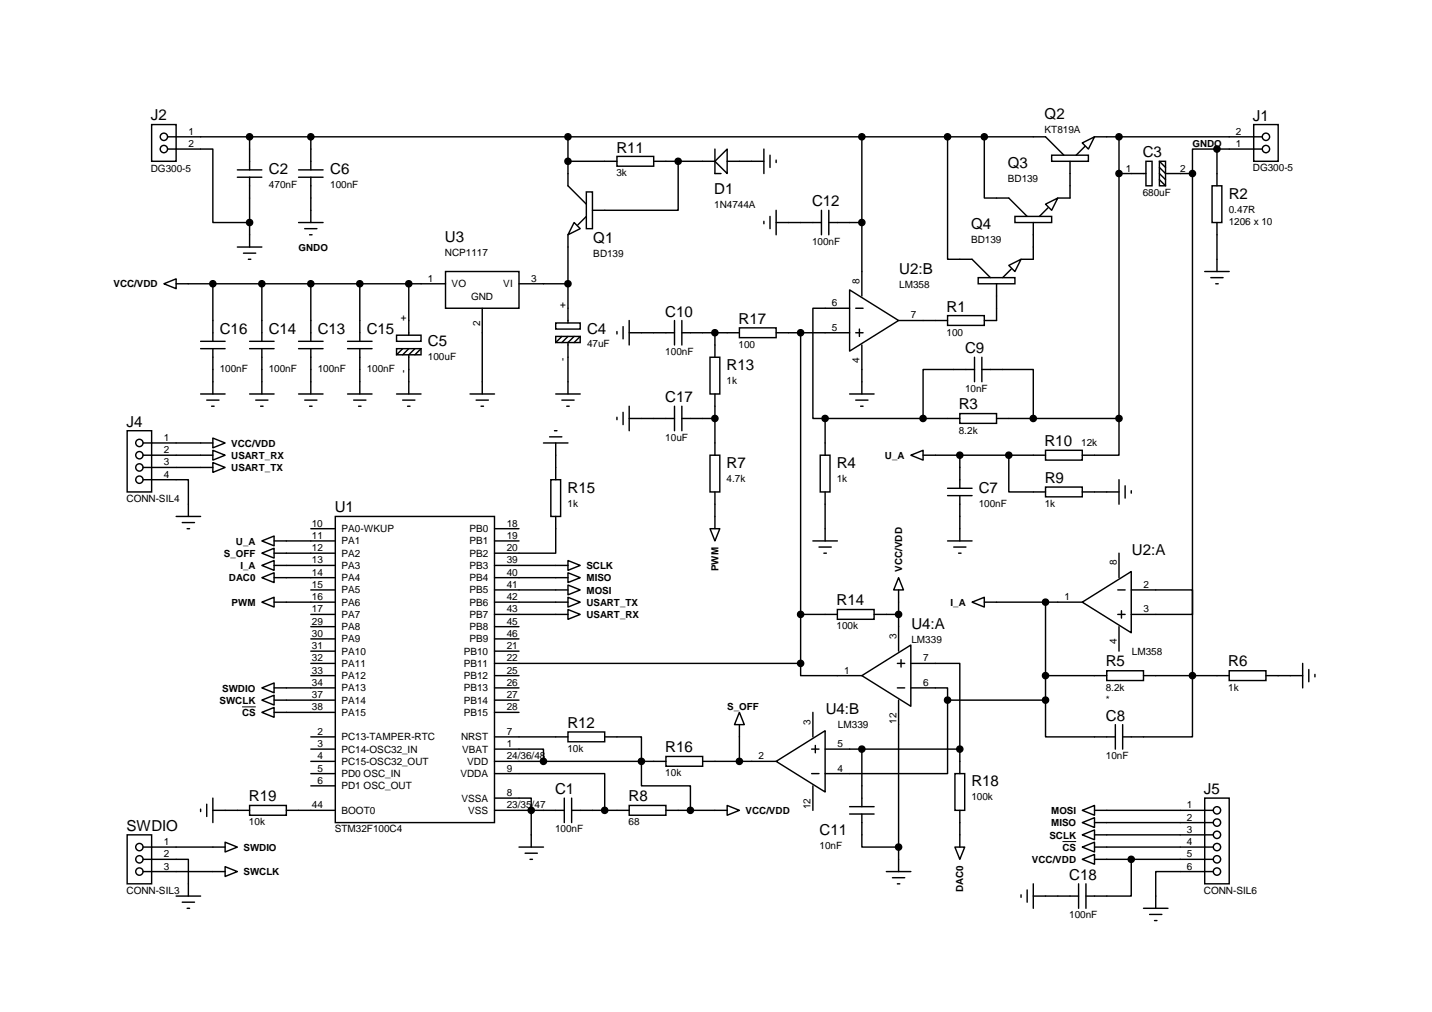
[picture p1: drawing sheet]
<svg xmlns="http://www.w3.org/2000/svg" width="297mm" height="210mm" viewBox="0 0 297 210" stroke-linecap="round" stroke-linejoin="round" font-family="sans-serif">
<g fill="none" stroke="#000" stroke-width=".3">
<path d="M31.5 25.8h5v7.7h-5zM34.8 30.9h9.4v15.3h7.6M34.8 28.4h182.1l3.8 3.8M49.2 36.8h5.1M49.2 35.2h5.1M51.8 28.4v6.8M51.8 36.8v14.4M61.9 36.8h5.1M61.9 35.2h5.1M64.5 28.4v6.8M64.5 36.8v9.4M117.8 33.5h10.2"/>
<path d="M117.8 28.4v10.1l3.8 3.8M121.6 39.8h1.3v7.6h-1.3zM128 32.4h7.6v2.1h-7.6zM135.6 33.5h12.7M140.7 33.5v10.1h-17.8M148.3 33.5l2.5-2.6v5.1zM148.3 30.9v5.1h1.3M150.8 33.5h7.7M158.5 30.9v5.1M159.7 32.2v2.5M161 33.2v.5M178.8 28.4v33"/>
<path d="M196.6 28.4v25.4h5l3.8 3.8M204.2 28.4v12.7h5.1l3.8 3.8M218.1 32.2h7.7v1.3h-7.7zM222 33.5v7.6h-2.6M224.5 29.6l2.5-1.2-1.2 2.5zM225 30.4l-1.8 1.8M227 28.4h34.8M232.1 36h5.6M232.1 28.4v58.4M237.7 33.5h1.3v5h-1.3zM240.5 33.5h1.3v5h-1.3zM240.5 34.7l1.3 1.3h5.6"/>
<path d="M240.5 37.3l1.3 1.2M240.5 36l1.3 1.3M240.5 33.5l1.3 1.2M247.4 36v91.4h-12.7M251.4 38.5h2v7.7h-2zM252.4 30.9h-5v5.1M252.4 30.9v7.6M252.4 30.9h9.4M260.1 25.8h5v7.7h-5zM34 58.9l2.5-1.1v2.1zM36.5 58.9h55.9M44.2 58.9v11.9"/>
<path d="M49.2 51.2h5.1M50.5 52.5h2.5M51.5 53.8h.5M54.3 58.9v11.9M61.9 46.2h5.1M63.2 47.4h2.5M64.2 48.7h.5M64.5 58.9v11.9M74.6 58.9v11.9M84.8 58.9v10.6M92.4 56.3h15.3v7.6h-15.3zM107.7 58.9h10.1"/>
<path d="M117.8 48.7v18.3M119.1 46.2l1.3 1.2-2.6 1.3zM121.6 44.9l-1.8 1.8M158.5 45.9v.5M159.7 44.9v2.5M161 46.2h9.4M161 43.6v5.1M170.4 43.6v5.1M171.9 46.2h6.9M171.9 43.6v5.1M202.9 57.6h7.6v1.3h-7.6zM206.7 58.9v7.6h-2.5"/>
<path d="M209.3 55l2.5-1.2-1.3 2.5zM209.8 55.8l-1.8 1.8M210.5 44.9h7.6v1.3h-7.6zM214.3 46.2v7.6h-2.5M216.9 42.3l2.5-1.2-1.3 2.5zM217.4 43.1l-1.8 1.8M249.9 56.3h5.1M251.2 57.6h2.5M252.2 58.9h.5M252.4 46.2v10.1M41.6 70.8h5.1M41.6 72.3h5.1"/>
<path d="M44.2 72.3v9.4M51.8 70.8h5.1M51.8 72.3h5.1M54.3 72.3v9.4M61.9 70.8h5.1M61.9 72.3h5.1M64.5 72.3v9.4M72.1 70.8h5.1M72.1 72.3h5.1M74.6 72.3v9.4M82.3 69.5h5v1.3h-5zM82.3 72.3h5v1.3h-5z"/>
<path d="M83.5 72.3l-1.2 1.3M84.8 72.3l-1.3 1.3M86.1 72.3l-1.3 1.3v8.1M87.3 72.3l-1.2 1.3M100 63.9v17.8M115.3 67h5.1v1.3h-5.1zM115.3 69.8h5.1v1.2h-5.1zM116.5 69.8l-1.2 1.2M117.8 69.8l-1.3 1.2M119.1 69.8l-1.3 1.2v10.7M120.4 69.8l-1.3 1.2M128 68.8v.5"/>
<path d="M129.2 67.7v2.6M130.5 69h9.4M130.5 66.5v5.1M139.9 66.5v5.1M141.4 69h12M141.4 66.5v5.1M147.3 74.1h2v7.6h-2zM148.3 69v5.1M153.4 68h7.6v2h-7.6zM161 69h15.2M166.1 69v68.6M176.2 60.1l10.2 6.4-10.2 6.3z"/>
<path d="M176.2 63.9h-7.6v22.9h2.6M177.5 69h1.5M177.5 63.9h1.5M178.3 68.3v1.5M178.8 71.6v10.1M186.4 66.5h10.2M196.6 65.5h7.6v2h-7.6zM202.1 76.6h-10.6v10.2M202.1 74.1v5.1M203.7 76.6h10.6v10.2M203.7 74.1v5.1M26.4 89.3h5.1v12.7h-5.1z"/>
<path d="M29.7 99.5h9.4v7.6M29.7 94.4h14.5M29.7 91.9h14.5M29.7 97h14.5M41.6 81.7h5.1M42.9 83h2.5M43.9 84.3h.5M44.2 90.9l2.5 1-2.5 1zM44.2 95.9l2.5 1.1-2.5 1zM44.2 93.4l2.5 1-2.5 1zM51.8 81.7h5.1M53 83h2.6"/>
<path d="M54.1 84.3h.5M61.9 81.7h5.1M63.2 83h2.5M64.2 84.3h.5M72.1 81.7h5.1M73.4 83h2.5M74.4 84.3h.5M82.3 81.7h5M83.5 83h2.6M84.5 84.3h.5M97.5 81.7h5.1M98.8 83h2.5"/>
<path d="M99.8 84.3h.5M112.7 91.9h5.1M114 90.6h2.5M114.3 99.5h2v7.6h-2zM115 89.3h.5M115.3 91.9v7.6M115.3 81.7h5.1M116.5 83h2.6M117.6 84.3h.5M128 86.5v.6M129.2 85.5v2.6M130.5 86.8h9.4"/>
<path d="M130.5 84.3v5M139.9 84.3v5M141.4 86.8h6.9M141.4 84.3v5M147.3 94.4h2v7.6h-2zM148.3 81.7v12.7M170.1 94.4h2.1v7.6h-2.1zM171.2 86.8v7.6M171.2 86.8h27.9M176.2 81.7h5.1M177.5 83h2.5M178.5 84.3h.5"/>
<path d="M188.9 94.4l2.6-1v2zM191.5 94.4h25.4M199.1 85.8h7.6v2h-7.6zM199.1 94.4v6.9M206.7 86.8h25.4M209.3 94.4v7.6h7.6M216.9 93.4h7.6v2h-7.6zM232.1 86.8v7.6h-7.6M232.1 99.5v5.1M36.5 107.1h5.1M37.8 108.4h2.5M38.8 109.7h.5"/>
<path d="M54.3 112.2l2.6-1v2zM54.3 117.3l2.6-1v2zM54.3 114.7l2.6-1v2.1zM54.3 119.8l2.6-1v2zM56.9 112.2h12.7M56.9 117.3h12.7M56.9 119.8h12.7M56.9 114.7h12.7M64.5 109.7h5.1M69.6 107.1h33v63.5h-33zM102.6 112.2h5.1M102.6 117.3h15.2"/>
<path d="M102.6 119.8h15.2M102.6 109.7h5.1M115.3 107.1v7.6h-12.7M117.8 116.3l2.6 1-2.6 1zM117.8 118.8l2.6 1-2.6 1zM147.3 109.7h2l-1 2.5zM148.3 102v7.7M168.6 112.2h5.1M169.9 113.5h2.5M170.9 114.7h.5M171.2 102v10.2M186.4 119.8l1 2.6h-2z"/>
<path d="M196.6 112.2h5M196.6 101.3h5M196.6 102.8h5M197.8 113.5h2.6M198.8 114.7h.5M199.1 102.8v9.4M216.9 101h7.6v2.1h-7.6zM224.5 102h7.6M232.1 114.7v5.1M233.4 100.8v2.5M234.7 101.8v.5M54.3 124.9l2.6-1v2z"/>
<path d="M56.9 124.9h12.7M64.5 127.4h5.1M64.5 122.4h5.1M64.5 137.6h5.1M64.5 135.1h5.1M64.5 132.5h5.1M64.5 130h5.1M102.6 124.9h15.2M102.6 127.4h15.2M102.6 122.4h15.2M102.6 137.6h63.5M102.6 135.1h5.1"/>
<path d="M102.6 132.5h5.1M102.6 130h5.1M117.8 121.3l2.6 1.1-2.6 1zM117.8 123.9l2.6 1-2.6 1zM117.8 126.4l2.6 1-2.6 1.1zM166.1 137.6v2.5h12.7M166.1 127.4h7.6M173.7 126.4h7.6v2.1h-7.6zM181.3 127.4h5.1M186.1 137.6h1.6M186.4 122.4v12.7M186.9 136.8v1.6"/>
<path d="M188.9 137.6h10.2v17.8M201.6 124.9l2.6-1v2zM204.2 124.9h20.3M216.9 124.9v20.3M224.5 124.9l10.2-6.4v12.7zM229.6 139.1h7.6v2.1h-7.6zM231.9 127.4h1.5M231.9 122.4h1.5M232.1 130v5.1M232.6 126.7v1.5M234.7 122.4h12.7v30.4h-14.5M255 139.1h7.6v2.1h-7.6z"/>
<path d="M270.2 137.6v5.1M271.5 138.9v2.5M272.8 139.9v.5M54.3 147.8l2.6-1.1v2.1zM54.3 142.7l2.6-1v2zM54.3 145.2l2.6-1v2zM56.9 145.2h12.7M56.9 147.8h12.7M56.9 142.7h12.7M64.5 140.1h5.1M64.5 157.9h5.1M64.5 152.8h5.1"/>
<path d="M64.5 155.4h5.1M102.6 155.4h10.1v2.5M102.6 140.1h5.1M102.6 157.9h35.5M102.6 145.2h5.1M102.6 152.8h15.2M102.6 147.8h5.1M102.6 142.7h5.1M117.8 151.8h7.6v2.1h-7.6zM125.4 152.8h7.7v10.2h10.1v5.1M138.1 156.9h7.7v2h-7.7zM145.8 157.9h15.2"/>
<path d="M153.4 147.8l1 2.5h-2zM153.4 150.3v7.6M161 157.9l10.2-6.3v12.7zM168.4 155.4h1.5M168.6 147.8v5M169.1 154.6v1.5M171.2 155.4h27.9M178.8 140.1l10.1-6.3v12.7zM178.8 155.4v11.9M186.1 142.7h1.6M186.4 145.2v35.6M188.9 142.7h7.7v2.5"/>
<path d="M196.6 145.2v15.3h-25.4M196.6 145.2h20.3M199.1 155.4v5.1M216.9 145.2v7.6h14.5M216.9 140.1h12.7M231.4 150.3v5.1M232.9 150.3v5.1M237.2 140.1h17.8M262.6 140.1h7.6M26.4 173.2h5.1v10.1h-5.1zM29.7 178.2h9.4v7.7M29.7 175.7h17"/>
<path d="M41.6 167.8v.5M42.9 166.8v2.5M44.2 168.1h7.6M44.2 165.5v5.1M46.7 174.7l2.5 1-2.5 1zM46.7 179.8l2.5 1-2.5 1zM51.8 167.1h7.6v2h-7.6zM59.4 168.1h10.2M64.5 160.5h5.1M64.5 163h5.1M102.6 165.5h7.6v10.2M102.6 160.5h22.8v7.6"/>
<path d="M102.6 168.1h14.5M107.7 175.7h5M108.9 177h2.6M109.9 178.2h.5M117.1 165.5v5.1M118.6 168.1h11.9M118.6 165.5v5.1M130.5 167.1h7.6v2h-7.6zM138.1 168.1h12.7M150.8 167.1l2.6 1-2.6 1zM168.4 160.5h1.5M168.6 163v5.1"/>
<path d="M176.2 167.3h5.1M176.2 168.8h5.1M178.8 168.8v6.9h7.6M198.1 175.7h2l-1 2.5zM198.1 160.5h2v7.6h-2zM199.1 168.1v7.6M224.5 175.7l2.5-1v2zM224.5 173.2l2.5-1.1v2.1zM224.5 168.1l2.5-1v2zM224.5 170.6l2.5-1v2zM224.5 178.2l2.5-1v2.1zM227 168.1h24.7"/>
<path d="M227 170.6h24.7M227 173.2h24.7M227 175.7h24.7M227 178.2h24.7M234.7 178.2v7.7h-9.4M249.9 165.5h5.1v17.8h-5.1zM29.7 180.8h17M36.5 185.9h5.1M37.8 187.1h2.5M38.8 188.4h.5M183.9 180.8h5M185.1 182h2.6"/>
<path d="M186.1 183.3h.5M211.8 185.6v.5M213.1 184.6v2.5M214.3 183.3v5.1M214.3 185.9h9.4M223.7 183.3v5.1M225.3 183.3v5.1M237.2 188.4h5.1M238.5 189.7h2.5M239.5 190.9h.5M251.7 180.8h-12v7.6"/>
<circle cx="34" cy="30.9" r=".76"/>
<circle cx="34" cy="28.4" r=".76"/>
<circle cx="262.6" cy="30.9" r=".76"/>
<circle cx="262.6" cy="28.4" r=".76"/>
<circle cx="28.9" cy="97" r=".76"/>
<circle cx="28.9" cy="99.5" r=".76"/>
<circle cx="28.9" cy="91.9" r=".76"/>
<circle cx="28.9" cy="94.4" r=".76"/>
<circle cx="28.9" cy="175.7" r=".76"/>
<circle cx="28.9" cy="178.2" r=".76"/>
<circle cx="252.4" cy="175.7" r=".76"/>
<circle cx="252.4" cy="168.1" r=".76"/>
<circle cx="252.4" cy="170.6" r=".76"/>
<circle cx="252.4" cy="173.2" r=".76"/>
<circle cx="252.4" cy="178.2" r=".76"/>
<circle cx="28.9" cy="180.8" r=".76"/>
<circle cx="252.4" cy="180.8" r=".76"/>
</g>
<g fill="#000" stroke="#000" stroke-width=".3">
<circle cx="51.8" cy="28.4" r=".64"/>
<circle cx="64.5" cy="28.4" r=".64"/>
<circle cx="117.8" cy="28.4" r=".64"/>
<circle cx="117.8" cy="33.5" r=".64"/>
<circle cx="140.7" cy="33.5" r=".64"/>
<circle cx="178.8" cy="28.4" r=".64"/>
<circle cx="196.5" cy="28.4" r=".64"/>
<circle cx="204.2" cy="28.4" r=".64"/>
<circle cx="232.1" cy="36" r=".64"/>
<circle cx="232.1" cy="28.4" r=".64"/>
<circle cx="247.3" cy="36" r=".64"/>
<circle cx="252.4" cy="30.9" r=".64"/>
<circle cx="44.1" cy="58.9" r=".64"/>
<circle cx="51.8" cy="46.2" r=".64"/>
<circle cx="54.3" cy="58.9" r=".64"/>
<circle cx="64.5" cy="58.9" r=".64"/>
<circle cx="74.6" cy="58.9" r=".64"/>
<circle cx="84.8" cy="58.9" r=".64"/>
<circle cx="117.8" cy="58.9" r=".64"/>
<circle cx="178.8" cy="46.2" r=".64"/>
<circle cx="148.3" cy="69" r=".64"/>
<circle cx="166.1" cy="69" r=".64"/>
<circle cx="148.3" cy="86.8" r=".64"/>
<circle cx="171.1" cy="86.8" r=".64"/>
<circle cx="191.5" cy="86.8" r=".64"/>
<circle cx="199.1" cy="94.4" r=".64"/>
<circle cx="209.2" cy="94.4" r=".64"/>
<circle cx="214.3" cy="86.8" r=".64"/>
<circle cx="232.1" cy="86.8" r=".64"/>
<circle cx="166.1" cy="127.4" r=".64"/>
<circle cx="166.1" cy="137.6" r=".64"/>
<circle cx="186.4" cy="127.4" r=".64"/>
<circle cx="216.9" cy="124.9" r=".64"/>
<circle cx="112.7" cy="157.9" r=".64"/>
<circle cx="133" cy="157.9" r=".64"/>
<circle cx="153.4" cy="157.9" r=".64"/>
<circle cx="178.8" cy="155.4" r=".64"/>
<circle cx="196.5" cy="145.2" r=".64"/>
<circle cx="199.1" cy="155.4" r=".64"/>
<circle cx="216.9" cy="145.2" r=".64"/>
<circle cx="216.9" cy="140.1" r=".64"/>
<circle cx="247.3" cy="140.1" r=".64"/>
<circle cx="110.2" cy="168.1" r=".64"/>
<circle cx="125.4" cy="168.1" r=".64"/>
<circle cx="143.2" cy="168.1" r=".64"/>
<circle cx="186.4" cy="175.7" r=".64"/>
<circle cx="234.6" cy="178.2" r=".64"/>
</g>
<path d="M50.2 146.6h2.8M220.4 174.6h2.8" fill="none" stroke="#000" stroke-width=".21"/>
<g font-size="3.1">
<text x="31.3" y="25">J2</text>
<text x="216.7" y="24.7">Q2</text>
<text x="259.9" y="25">J1</text>
<text x="127.8" y="31.6">R11</text>
<text x="209" y="34.9">Q3</text>
<text x="237" y="32.7">C3</text>
<text x="55.8" y="36.1">C2</text>
<text x="68.5" y="36.1">C6</text>
<text x="148.2" y="40.3">D1</text>
<text x="254.9" y="41.2">R2</text>
<text x="168.4" y="42.8">C12</text>
<text x="201.4" y="47.6">Q4</text>
<text x="92.3" y="50.1">U3</text>
<text x="123.1" y="50.4">Q1</text>
<text x="186.5" y="56.8">U2:B</text>
<text x="138" y="65.7">C10</text>
<text x="196.3" y="64.6">R1</text>
<text x="45.6" y="69.2">C16</text>
<text x="55.8" y="69.2">C14</text>
<text x="65.9" y="69.2">C13</text>
<text x="76.1" y="69.2">C15</text>
<text x="88.8" y="71.7">C5</text>
<text x="121.8" y="69.2">C4</text>
<text x="153.2" y="67.2">R17</text>
<text x="150.7" y="76.8">R13</text>
<text x="200.2" y="73.3">C9</text>
<text x="138" y="83.5">C17</text>
<text x="26.2" y="88.5">J4</text>
<text x="198.9" y="84.9">R3</text>
<text x="216.7" y="92.6">R10</text>
<text x="150.7" y="97.1">R7</text>
<text x="173.6" y="97.1">R4</text>
<text x="216.7" y="100.2">R9</text>
<text x="69.4" y="106.3">U1</text>
<text x="117.7" y="102.2">R15</text>
<text x="203" y="102.2">C7</text>
<text x="234.8" y="115.2">U2:A</text>
<text x="173.5" y="125.6">R14</text>
<text x="189.1" y="130.4">U4:A</text>
<text x="229.4" y="138.2">R5</text>
<text x="254.8" y="138.2">R6</text>
<text x="171.3" y="148.2">U4:B</text>
<text x="229.4" y="149.5">C8</text>
<text x="117.7" y="151">R12</text>
<text x="138" y="156.1">R16</text>
<text x="51.6" y="166.2">R19</text>
<text x="115.1" y="164.7">C1</text>
<text x="130.4" y="166.2">R8</text>
<text x="201.5" y="163.1">R18</text>
<text x="249.7" y="164.7">J5</text>
<text x="26.2" y="172.3">SWDIO</text>
<text x="170" y="173.3">C11</text>
<text x="221.8" y="182.5">C18</text>
</g>
<g font-size="2.1">
<text x="39.1" y="28">1</text>
<text x="216.7" y="27.6">KT819A</text>
<text x="256.4" y="28">2</text>
<text x="31.3" y="35.6">DG300-5</text>
<text x="39.1" y="30.5">2</text>
<text x="233.5" y="35.6">1</text>
<text x="244.8" y="35.6">2</text>
<text x="256.4" y="30.5">1</text>
<text x="259.9" y="35.5">DG300-5</text>
<text x="55.8" y="39">470nF</text>
<text x="68.5" y="39">100nF</text>
<text x="127.8" y="36.5">3k</text>
<text x="209" y="37.7">BD139</text>
<text x="237" y="40.6">680uF</text>
<text x="148.2" y="43.2">1N4744A</text>
<text x="254.9" y="44.1">0.47R</text>
<text x="254.9" y="46.6">1206 x 10</text>
<text x="92.3" y="53">NCP1117</text>
<text x="123.1" y="53.3">BD139</text>
<text x="168.4" y="50.8">100nF</text>
<text x="201.4" y="50.4">BD139</text>
<text x="88.7" y="58.4">1</text>
<text x="93.7" y="59.6">VO</text>
<text x="104.4" y="59.6">VI</text>
<text x="110.2" y="58.4">3</text>
<text x="178.3" y="58.9" transform="rotate(-90 178.3 58.9)">8</text>
<text x="186.5" y="59.7">LM358</text>
<text x="97.7" y="62.2">GND</text>
<text x="117.3" y="63.9" transform="rotate(-90 117.3 63.9)">+</text>
<text x="172.6" y="63.5">6</text>
<text x="84.3" y="66.5" transform="rotate(-90 84.3 66.5)">+</text>
<text x="99.6" y="67.6" transform="rotate(-90 99.6 67.6)">2</text>
<text x="172.6" y="68.6">5</text>
<text x="188.9" y="66.1">7</text>
<text x="196.3" y="69.6">100</text>
<text x="45.6" y="77.1">100nF</text>
<text x="55.8" y="77.1">100nF</text>
<text x="65.9" y="77.1">100nF</text>
<text x="76.1" y="77.1">100nF</text>
<text x="84.3" y="77.3" transform="rotate(-90 84.3 77.3)">-</text>
<text x="88.8" y="74.6">100uF</text>
<text x="117.3" y="74.8" transform="rotate(-90 117.3 74.8)">-</text>
<text x="121.8" y="72.1">47uF</text>
<text x="138" y="73.6">100nF</text>
<text x="153.2" y="72.1">100</text>
<text x="178.3" y="75.2" transform="rotate(-90 178.3 75.2)">4</text>
<text x="150.7" y="79.7">1k</text>
<text x="200.2" y="81.3">10nF</text>
<text x="198.9" y="89.9">8.2k</text>
<text x="34" y="91.5">1</text>
<text x="34" y="94">2</text>
<text x="138" y="91.4">10uF</text>
<text x="224.3" y="92.5">12k</text>
<text x="34" y="96.5">3</text>
<text x="34" y="99.1">4</text>
<text x="150.7" y="100">4.7k</text>
<text x="173.6" y="100">1k</text>
<text x="26.2" y="104.1">CONN-SIL4</text>
<text x="117.7" y="105.1">1k</text>
<text x="203" y="105.1">100nF</text>
<text x="216.7" y="105.1">1k</text>
<text x="64.7" y="109.2">10</text>
<text x="64.7" y="111.8">11</text>
<text x="70.8" y="110.4">PA0-WKUP</text>
<text x="70.8" y="112.9">PA1</text>
<text x="97.4" y="110.4">PB0</text>
<text x="97.4" y="112.9">PB1</text>
<text x="105.1" y="109.2">18</text>
<text x="105.1" y="111.8">19</text>
<text x="64.7" y="114.3">12</text>
<text x="64.7" y="116.9">13</text>
<text x="64.7" y="119.4">14</text>
<text x="70.8" y="115.5">PA2</text>
<text x="70.8" y="118">PA3</text>
<text x="97.4" y="118">PB3</text>
<text x="97.4" y="115.5">PB2</text>
<text x="105.1" y="119.4">40</text>
<text x="105.1" y="116.9">39</text>
<text x="105.1" y="114.3">20</text>
<text x="231.6" y="117.3" transform="rotate(-90 231.6 117.3)">8</text>
<text x="64.7" y="121.9">15</text>
<text x="64.7" y="124.5">16</text>
<text x="70.8" y="120.5">PA4</text>
<text x="70.8" y="123.1">PA5</text>
<text x="70.8" y="125.6">PA6</text>
<text x="97.4" y="125.6">PB6</text>
<text x="97.4" y="123.1">PB5</text>
<text x="97.4" y="120.5">PB4</text>
<text x="105.1" y="124.5">42</text>
<text x="105.1" y="121.9">41</text>
<text x="220.8" y="124.5">1</text>
<text x="237.2" y="121.9">2</text>
<text x="64.7" y="129.6">29</text>
<text x="64.7" y="127">17</text>
<text x="70.8" y="130.7">PA8</text>
<text x="70.8" y="128.2">PA7</text>
<text x="97.4" y="128.2">PB7</text>
<text x="97.4" y="130.7">PB8</text>
<text x="105.1" y="127">43</text>
<text x="105.1" y="129.6">45</text>
<text x="173.5" y="130.5">100k</text>
<text x="237.2" y="127">3</text>
<text x="64.7" y="137.2">32</text>
<text x="64.7" y="134.6">31</text>
<text x="64.7" y="132.1">30</text>
<text x="70.8" y="135.8">PA10</text>
<text x="70.8" y="133.2">PA9</text>
<text x="96.2" y="135.8">PB10</text>
<text x="97.4" y="133.2">PB9</text>
<text x="105.1" y="132.1">46</text>
<text x="105.1" y="134.6">21</text>
<text x="105.1" y="137.2">22</text>
<text x="185.9" y="132.5" transform="rotate(-90 185.9 132.5)">3</text>
<text x="189.1" y="133.3">LM339</text>
<text x="191.5" y="137.2">7</text>
<text x="231.6" y="133.7" transform="rotate(-90 231.6 133.7)">4</text>
<text x="234.8" y="135.8">LM358</text>
<text x="64.7" y="142.3">34</text>
<text x="64.7" y="139.7">33</text>
<text x="70.8" y="143.4">PA13</text>
<text x="70.8" y="140.9">PA12</text>
<text x="70.8" y="138.3">PA11</text>
<text x="96.2" y="143.4">PB13</text>
<text x="96.2" y="140.9">PB12</text>
<text x="96.2" y="138.3">PB11</text>
<text x="105.1" y="142.3">26</text>
<text x="105.1" y="139.7">25</text>
<text x="175.1" y="139.7">1</text>
<text x="191.5" y="142.3">6</text>
<text x="229.4" y="143.2">8.2k</text>
<text x="254.8" y="143.2">1k</text>
<text x="64.7" y="147.3">38</text>
<text x="64.7" y="144.8">37</text>
<text x="70.8" y="148.5">PA15</text>
<text x="70.8" y="145.9">PA14</text>
<text x="96.2" y="148.5">PB15</text>
<text x="96.2" y="145.9">PB14</text>
<text x="105.1" y="147.3">28</text>
<text x="105.1" y="144.8">27</text>
<text x="229.4" y="145.8">*</text>
<text x="65.9" y="152.4">2</text>
<text x="65.9" y="155">3</text>
<text x="70.8" y="153.6">PC13-TAMPER-RTC</text>
<text x="95.6" y="153.6">NRST</text>
<text x="105.1" y="155">1</text>
<text x="105.1" y="152.4">7</text>
<text x="117.7" y="155.9">10k</text>
<text x="168.1" y="150.3" transform="rotate(-90 168.1 150.3)">3</text>
<text x="173.7" y="155">5</text>
<text x="173.8" y="151.1">LM339</text>
<text x="185.9" y="150.1" transform="rotate(-90 185.9 150.1)">12</text>
<text x="65.9" y="157.5">4</text>
<text x="65.9" y="160">5</text>
<text x="70.8" y="156.1">PC14-OSC32_IN</text>
<text x="70.8" y="158.6">PC15-OSC32_OUT</text>
<text x="70.8" y="161.2">PD0 OSC_IN</text>
<text x="95.5" y="161.2">VDDA</text>
<text x="95.8" y="156.1">VBAT</text>
<text x="96.9" y="158.6">VDD</text>
<text x="105.1" y="160">9</text>
<text x="105.1" y="157.5">24/36/48</text>
<text x="138" y="161">10k</text>
<text x="157.3" y="157.5">2</text>
<text x="173.7" y="160">4</text>
<text x="229.4" y="157.4">10nF</text>
<text x="64.7" y="167.7">44</text>
<text x="65.9" y="162.6">6</text>
<text x="70.8" y="163.7">PD1 OSC_OUT</text>
<text x="95.7" y="166.3">VSSA</text>
<text x="105.1" y="167.7">23/35</text>
<text x="105.1" y="165.1">8</text>
<text x="110.3" y="167.7">/47</text>
<text x="168.1" y="167.9" transform="rotate(-90 168.1 167.9)">12</text>
<text x="201.5" y="166">100k</text>
<text x="246.2" y="167.7">1</text>
<text x="51.6" y="171.1">10k</text>
<text x="69.4" y="172.6">STM32F100C4</text>
<text x="70.8" y="168.8">BOOT0</text>
<text x="97.1" y="168.8">VSS</text>
<text x="115.1" y="172.6">100nF</text>
<text x="130.4" y="171.1">68</text>
<text x="246.2" y="170.2">2</text>
<text x="246.2" y="172.7">3</text>
<text x="34" y="175.3">1</text>
<text x="34" y="177.8">2</text>
<text x="170" y="176.2">10nF</text>
<text x="246.2" y="175.3">4</text>
<text x="246.2" y="177.8">5</text>
<text x="26.2" y="185.3">CONN-SIL3</text>
<text x="34" y="180.4">3</text>
<text x="246.2" y="180.4">6</text>
<text x="249.7" y="185.3">CONN-SIL6</text>
<text x="221.8" y="190.4">100nF</text>
</g>
<g font-size="2">
<text x="247.4" y="30.4">GNDO</text>
<text x="61.9" y="52">GNDO</text>
<text x="23.5" y="59.6">VCC/VDD</text>
<text x="48" y="92.6">VCC/VDD</text>
<text x="48" y="95.2">USART_RX</text>
<text x="183.6" y="95.2">U_A</text>
<text x="48" y="97.7">USART_TX</text>
<text x="48.9" y="113">U_A</text>
<text x="46.4" y="115.5">S_OFF</text>
<text x="49.9" y="118">I_A</text>
<text x="121.6" y="118">SCLK</text>
<text x="149" y="118.5" transform="rotate(-90 149 118.5)">PWM</text>
<text x="187.1" y="118.5" transform="rotate(-90 187.1 118.5)">VCC/VDD</text>
<text x="47.5" y="120.6">DAC0</text>
<text x="48" y="125.7">PWM</text>
<text x="121.6" y="123.1">MOSI</text>
<text x="121.6" y="120.6">MISO</text>
<text x="121.6" y="125.7">USART_TX</text>
<text x="197.2" y="125.7">I_A</text>
<text x="121.6" y="128.2">USART_RX</text>
<text x="46.1" y="143.4">SWDIO</text>
<text x="45.6" y="146">SWCLK</text>
<text x="50.2" y="148.5">CS</text>
<text x="150.8" y="147.2">S_OFF</text>
<text x="154.6" y="168.8">VCC/VDD</text>
<text x="217.7" y="173.9">SCLK</text>
<text x="218" y="168.8">MOSI</text>
<text x="218" y="171.4">MISO</text>
<text x="50.5" y="176.5">SWDIO</text>
<text x="214" y="179">VCC/VDD</text>
<text x="220.4" y="176.5">CS</text>
<text x="50.5" y="181.5">SWCLK</text>
<text x="199.8" y="185.1" transform="rotate(-90 199.8 185.1)">DAC0</text>
</g>
</svg>
